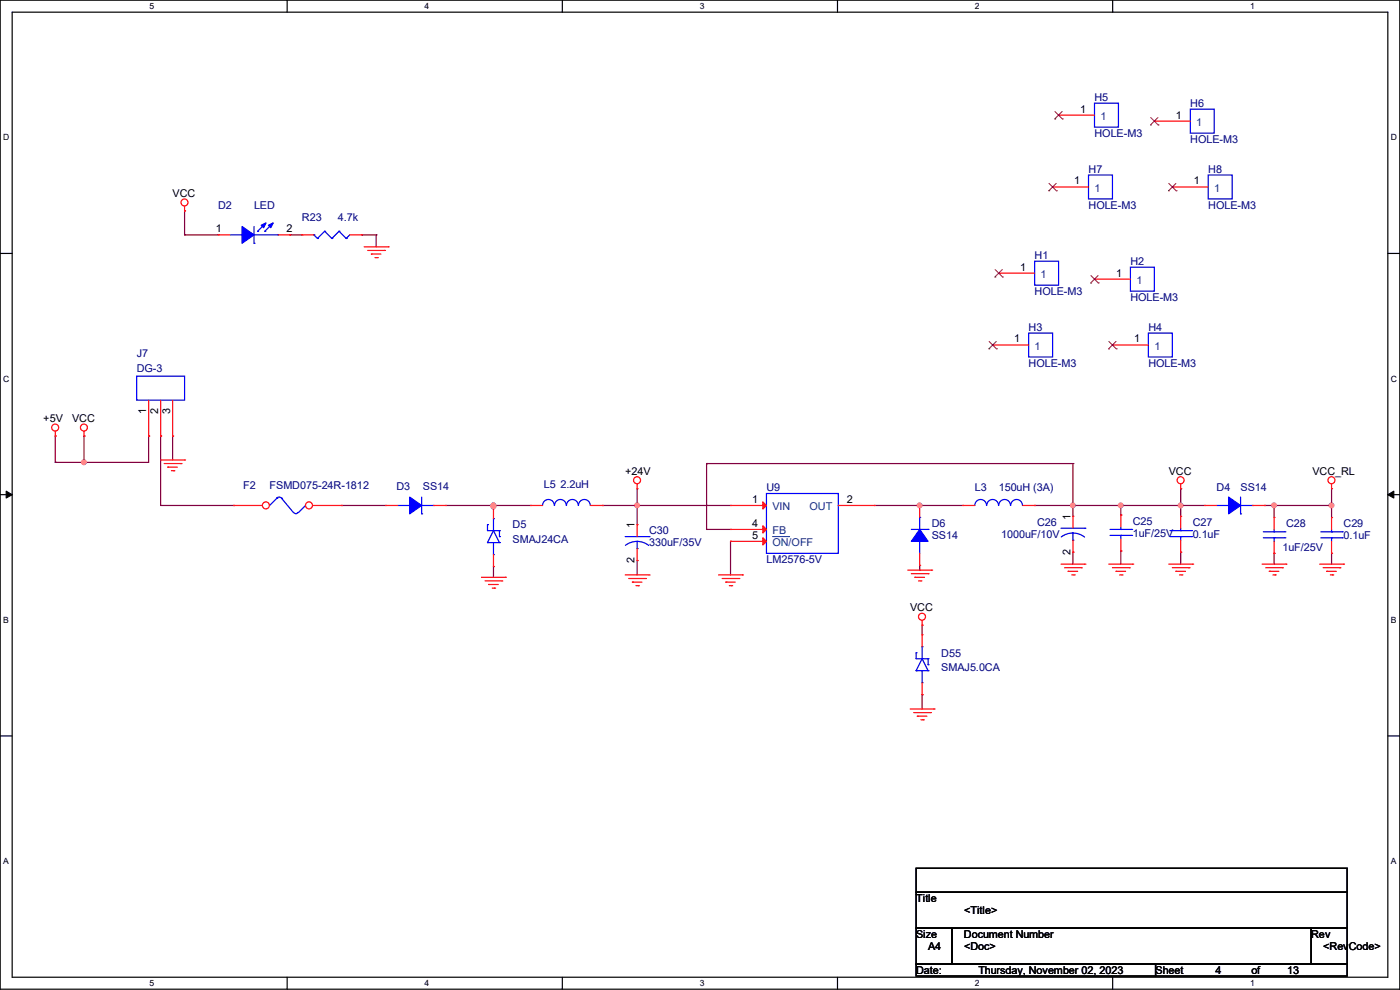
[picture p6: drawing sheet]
<svg xmlns="http://www.w3.org/2000/svg" width="297mm" height="210mm" viewBox="0 0 297 210" stroke-linecap="round" stroke-linejoin="round" font-family="sans-serif">
<path d="M0 0h297v209.8h-297zM2.6 2.6h291.8v204.7h-291.8z" fill="none" stroke="#000" stroke-width=".25"/>
<g fill="#fff">
<path d="M31.7 .3h1v2h-1z"/>
<path d="M31.7 207.6h1v1.9h-1z"/>
</g>
<path d="M60.9 0v2.6M60.9 207.3v2.5" fill="none" stroke="#000" stroke-width=".25"/>
<g fill="#fff">
<path d="M90.1 .3h1v2h-1z"/>
<path d="M90.1 207.6h1v1.9h-1z"/>
</g>
<path d="M119.3 0v2.6M119.3 207.3v2.5" fill="none" stroke="#000" stroke-width=".25"/>
<g fill="#fff">
<path d="M148.5 .3h.9v2h-.9z"/>
<path d="M148.5 207.6h.9v1.9h-.9z"/>
</g>
<path d="M177.7 0v2.6M177.7 207.3v2.5" fill="none" stroke="#000" stroke-width=".25"/>
<g fill="#fff">
<path d="M206.8 .3h1v2h-1z"/>
<path d="M206.8 207.6h1v1.9h-1z"/>
</g>
<path d="M236.1 0v2.6M236.1 207.3v2.5" fill="none" stroke="#000" stroke-width=".25"/>
<g fill="#fff">
<path d="M265.2 .3h1v2h-1z"/>
<path d="M265.2 207.6h1v1.9h-1z"/>
<path d="M.7 28.2h1.2v1.9h-1.2z"/>
<path d="M295.1 28.2h1.2v1.9h-1.2z"/>
<path d="M.7 79.3h1.2v2h-1.2z"/>
<path d="M295.1 79.3h1.2v2h-1.2z"/>
</g>
<path d="M0 53.8h2.6M294.4 53.8h2.6" fill="none" stroke="#000" stroke-width=".25"/>
<g fill="#fff">
<path d="M.7 130.5h1.2v2h-1.2z"/>
<path d="M295.1 130.5h1.1v2h-1.1z"/>
</g>
<path d="M0 104.9h2.6M294.4 104.9h2.6" fill="none" stroke="#000" stroke-width=".25"/>
<path d="M1.3 104.2l1.3 .7-1.3 .8zM294.4 104.9l1.3-.7v1.5z" fill="#000" stroke="#000" stroke-width=".21"/>
<g fill="#fff">
<path d="M.7 181.7h1.2v2h-1.2z"/>
<path d="M295.1 181.7h1.1v2h-1.1z"/>
</g>
<path d="M0 156.1h2.6M294.4 156.1h2.6M194.4 184.2h91.4v5.1h-91.4zM194.4 189.3h91.4v7.6h-91.4zM194.4 196.9h7.6v7.6h-7.6zM202 196.9h76.2v7.6h-76.2zM278.2 196.9h7.6v7.6h-7.6zM194.4 204.5h50.8v2.6h-50.8zM245.2 204.5h40.6v2.6h-40.6z" fill="none" stroke="#000" stroke-width=".25"/>
<g fill="none" stroke="#800040" stroke-width=".25">
<path d="M39.2 44.7h.1M39.2 49.8h.1M39.2 44.7v5.1M39.2 49.8h7.1M61.5 49.8h.1M61.5 49.8h2.6M76.8 49.8h.1M76.8 49.8h3M79.8 49.8h.1M79.8 49.8v2.6M11.7 92.5h.1M11.7 98.1h.1"/>
<path d="M11.7 92.5v5.6M17.8 98.1h.1M17.8 92.5h.1M17.8 92.5v5.6M31.5 92.5h.1M31.5 92.5v5.6h-19.8M34.1 92.5h.1M34.1 92.5v14.7h15.5M36.6 92.5h.1M36.6 92.5v5.1M149.9 98.3h.1M149.9 98.3v14"/>
<path d="M149.9 98.3h77.7M227.6 98.3h.1M227.6 98.3v11.2M49.6 107.2h.1M72.4 107.2h.1M72.4 107.2h9.4M94.5 107.2h18.1M104.7 107.5h.1M104.7 107.2h.1M104.7 107.2v.5M127.8 107.2h.1M127.8 107.2h27.2"/>
<path d="M135.2 118.9h.1M135.2 107.2h.1M135.2 103.7v7.6M135.2 118.9v3.1M149.9 112.3h.1M149.9 112.3h5.1M155 114.9h.1M155 114.9v7.1M185.5 107.2h18.8M195.1 107.2h.1M195.1 119.9v1M219.5 107.2h.1"/>
<path d="M219.5 107.2h36.1M227.6 117.1h.1M227.6 107.2h.1M227.6 117.1v2.6M237.8 116.9h.1M237.8 107.2h.1M237.8 109.3h.1M237.8 107.2v2.1M237.8 116.9v2.8M250.5 107.2h.1M250.5 117.1h.1M250.5 103.7h.1"/>
<path d="M250.5 103.7v5.8M250.5 117.1v2.6M268.3 107.2h.1M268.3 107.2h14.2M270.3 107.2h.1M270.3 117.4h.1M270.3 107.2v2.6M270.3 117.4v2.3M282.5 117.4h.1M282.5 107.2h.1M282.5 103.7v6.1M282.5 117.4v2.3"/>
<path d="M104.7 120.2h.1M104.7 120.2v2.3M195.1 120.9h.1M195.6 132.6h.1M195.6 132.6v2.1M195.6 147.4h.1M195.6 147.4v3"/>
</g>
<g fill="#f0f" stroke="#f0f" stroke-width=".25">
<circle cx="227.6" cy="107.2" r=".49"/>
<circle cx="195.1" cy="107.2" r=".49"/>
<circle cx="135.1" cy="107.2" r=".49"/>
<circle cx="250.5" cy="107.2" r=".49"/>
<circle cx="282.5" cy="107.2" r=".49"/>
<circle cx="104.7" cy="107.5" r=".49"/>
<circle cx="104.7" cy="107.2" r=".49"/>
<circle cx="237.8" cy="107.2" r=".49"/>
<circle cx="270.3" cy="107.2" r=".49"/>
<circle cx="17.8" cy="98.1" r=".49"/>
</g>
<g fill="none" stroke="#f00" stroke-width=".25">
<path d="M248.7 39.7h.1M248.7 39.7h7.6M39.2 44.7h.1M39.2 43.7v1M77.3 52.4h5M78 53.1h3.6M78.8 53.9h.1M78.8 53.9h2M79.5 54.7h.6M80.1 54.7h.1M81.6 53.1h.1M82.3 52.4h.1"/>
<path d="M211.9 58h.1M211.9 58h7.6M11.7 92.5h.1M11.7 91.5v1M17.8 92.5h.1M17.8 91.5v1M31.5 92.5h.1M31.5 84.9v7.6M34.1 92.5h.1M34.1 97.6h5.1M34.1 84.9v7.6M34.8 98.3h3.6"/>
<path d="M35.6 99.1h.1M35.6 99.1h2M36.4 99.9h.5M36.6 92.5h.1M36.6 84.9v7.6M36.9 99.9h.1M38.4 98.3h.1M39.2 97.6h.1M81.8 107.2h.1M81.8 107.2h2.6M92 107.2h2.5M94.5 107.2h.1"/>
<path d="M104.7 107.5h.1M104.7 107.5v2.5M104.7 117.6v2.6M135.2 103.7h.1M135.2 111.3h.1M135.2 118.9h.1M135.2 102.7v1M135.2 111.3v2.5M135.2 116.4v2.5M155 107.2h.1M155 112.3h.1M155 114.9h.1"/>
<path d="M155 107.2h7.6M155 112.3h7.6M155 114.9h7.6M177.8 107.2h7.7M185.5 107.2h.1M204.3 107.2h.1M204.3 107.2h2.5M217 107.2h2.5M219.5 107.2h.1M225.1 119.7h5.1M227.6 109.5h.1M227.6 117.1h.1"/>
<path d="M227.6 109.5v2.6M227.6 114.6v2.5M230.2 119.7h.1M235.2 119.7h5.1M237.8 109.3h.1M237.8 116.9h.1M237.8 109.3v2.5M237.8 114.3v2.6M240.3 119.7h.1M247.9 119.7h5.1M250.5 103.7h.1M250.5 102.7v1"/>
<path d="M253 119.7h.1M255.6 107.2h.1M255.6 107.2h2.5M265.7 107.2h2.6M267.8 119.7h5M268.3 107.2h.1M272.8 119.7h.1M280 119.7h5M282.5 103.7h.1M282.5 109.8h.1M282.5 117.4h.1M282.5 102.7v1"/>
<path d="M282.5 109.8v2.5M282.5 114.9v2.5M285 119.7h.1M102.2 122.5h5M102.9 123.2h3.6M103.7 124h.1M103.7 124h2M104.4 124.8h.5M104.7 120.2h.1M104.9 124.8h.1M106.5 123.2h.1M107.2 122.5h.1"/>
<path d="M132.6 122h5.1M133.4 122.7h3.5M134.2 123.5h.1M134.2 123.5h2M134.9 124.2h.5M135.4 124.2h.1M136.9 122.7h.1M137.7 122h.1M152.4 122h5.1M153.2 122.7h3.6M154 123.5h.1M154 123.5h2"/>
<path d="M154.7 124.2h.5M155.2 124.2h.1M156.8 122.7h.1M157.5 122h.1M192.6 120.9h5.1M193.3 121.7h3.6M194.1 122.5h.1M194.1 122.5h2M194.9 123.2h.5M195.4 123.2h.1M195.6 132.6h.1M195.6 134.7h.1"/>
<path d="M195.6 131.6v1M195.6 134.7v2.5M196.9 121.7h.1M197.7 120.9h.1M225.8 120.4h3.6M226.6 121.2h.1M226.6 121.2h2M227.4 122h.5M227.9 122h.1M229.4 120.4h.1M236 120.4h3.6M236.8 121.2h.1"/>
<path d="M236.8 121.2h2M237.5 122h.5M238 122h.1M239.6 120.4h.1M248.7 120.4h3.6M249.5 121.2h.1M249.5 121.2h2M250.2 122h.5M250.7 122h.1M252.3 120.4h.1M268.5 120.4h3.6M269.3 121.2h.1"/>
<path d="M269.3 121.2h2M270 122h.6M270.6 122h.1M272.1 120.4h.1M280.7 120.4h3.6M281.5 121.2h.1M281.5 121.2h2M282.2 122h.5M282.7 122h.1M284.3 120.4h.1M193.1 150.4h5.1M193.8 151.2h3.6"/>
<path d="M194.6 151.9h.1M194.6 151.9h2M195.4 152.7h.5M195.6 147.4h.1M195.6 144.8v2.6M195.9 152.7h.1M197.4 151.2h.1M198.2 150.4h.1"/>
<circle cx="39.1" cy="42.9" r=".74"/>
<circle cx="11.7" cy="90.7" r=".74"/>
<circle cx="17.8" cy="90.7" r=".74"/>
<circle cx="135.1" cy="101.9" r=".74"/>
<circle cx="250.5" cy="101.9" r=".74"/>
<circle cx="282.5" cy="101.9" r=".74"/>
<circle cx="195.6" cy="130.8" r=".74"/>
</g>
<g fill="none" stroke="#00f" stroke-width=".25">
<path d="M256.3 37.1h5.1v5.1h-5.1zM219.5 55.4h5.1v5.1h-5.1zM29 79.8h10.2v5.1h-10.2zM58.7 105.7a.74 .74 0 0 1 1 0M58.7 105.7h.1M58.7 105.7l-1.5 1.5M59.7 105.7h.1M59.7 105.7l2.6 3.1M63.2 108.7a.49 .49 0 0 1-.9 0M64.8 107.2h.1M64.8 107.2l-1.5 1.6M84.4 107.2h2.5"/>
<path d="M86.9 107.2h.1M89.5 109h.1M89.5 105.5v3.5M89.5 107.2h2.5M92 107.2h.1M103.4 111.3h.1M103.4 115.1h.1M103.4 111.3v1.3h2.6M103.4 115.1h2.6M104.7 117.6h.1M104.7 110h.1M104.7 112.6h.1"/>
<path d="M104.7 110v2.6M104.7 115.1v2.5M104.7 112.6l-1.3 2.5M104.7 112.6l1.3 2.5M106 113.8h.1M106 112.6h.1M106 115.1h.1M106 112.6v1.2M132.6 113.8h5.1M135.2 116.4h.1M135.2 114.9l1.5 .3 .9 .5M135.2 114.9l-1.1 .1-1.4 .7"/>
<path d="M135.2 114.9v1.5M137.7 113.8h.1M162.6 104.7h15.2v12.7h-15.2zM209.3 107.2a1.25 1.25 0 0 0-1.3-1.2 1.25 1.25 0 0 0-1.2 1.2M211.8 107.2a1.25 1.25 0 0 0-1.2-1.2 1.25 1.25 0 0 0-1.3 1.2M214.4 107.2a1.25 1.25 0 0 0-1.3-1.2 1.25 1.25 0 0 0-1.2 1.2M216.9 107.2a1.25 1.25 0 0 0-1.2-1.2 1.25 1.25 0 0 0-1.3 1.2M225.1 112.1h5.1M227.6 114.6h.1M227.6 113.1l1.6 .3 .9 .5M227.6 113.1l-1 .1-1.5 .7M227.6 113.1v1.5"/>
<path d="M230.2 112.1h.1M235.5 113.6h4.6M235.5 112.3h4.6M237.8 112.3h.1M237.8 113.6h.1M237.8 111.8v.5M237.8 113.6v.7M240.1 113.6h.1M240.1 112.3h.1M258.1 107.2h2.5M260.6 107.2h.1M263.2 109h.1"/>
<path d="M263.2 107.2h2.5M263.2 105.5v3.5M265.7 107.2h.1M280.2 114.1h4.6M280.2 112.8h4.6M282.5 112.8h.1M282.5 114.1h.1M282.5 112.3v.5M282.5 114.1v.8M284.8 114.1h.1M284.8 112.8h.1M194.4 138.5h.1"/>
<path d="M194.4 138.5v1.2h2.5M195.6 137.2h.1M195.6 139.7h.1M195.6 137.2v2.5M195.6 139.7l-1.2 2.6M195.6 139.7l1.3 2.6M196.9 139.7h.1M196.9 139.7v1.3M194.4 142.3h.1M194.4 142.3h2.5M195.6 144.8h.1M195.6 142.3v2.5"/>
<path d="M196.9 141h.1M196.9 142.3h.1"/>
</g>
<path d="M247.9 38.9l1.6 1.6M249.5 38.9l-1.6 1.6M211.1 58.8h.1M211.1 57.2l1.6 1.6M212.6 57.2l-1.5 1.6M212.7 58.8h.1M247.9 40.5h.1M249.5 40.5h.1" fill="none" stroke="#804000" stroke-width=".21"/>
<g fill="#00f" stroke="#00f" stroke-width=".25">
<path d="M86.9 105.5l2.6 1.7-2.6 1.8z" fill-rule="evenodd"/>
<path d="M260.6 105.5l2.6 1.7-2.6 1.8z" fill-rule="evenodd"/>
</g>
<g fill="#f00" stroke="#f00" stroke-width=".25">
<path d="M161.8 106.5l.8 .7-.8 .8z"/>
<path d="M161.8 111.5l.8 .8-.8 .8z"/>
<path d="M161.8 114.1l.8 .8-.8 .7z"/>
</g>
<path d="M163.9 113.8h3.4M167.3 113.8h.1" fill="none" stroke="#004080" stroke-width=".21"/>
<circle cx="56.4" cy="107.2" r=".74" fill="#fff" stroke="#f00" stroke-width=".25"/>
<path d="M49.6 107.2h.1M49.6 107.2h6.1" fill="none" stroke="#f00" stroke-width=".25"/>
<circle cx="65.6" cy="107.2" r=".74" fill="#fff" stroke="#f00" stroke-width=".25"/>
<g fill="none" stroke="#f00" stroke-width=".25">
<path d="M223.3 39.7h.1M223.3 39.7h7.6M224.6 24.4h.1M224.6 24.4h7.6M244.9 25.7h.1M244.9 25.7h7.6M46.3 49.8h.1M46.3 49.8h2.5M59 49.8h2.5M61.5 49.8h.1M64.1 49.8h.1M64.1 49.8h2.5"/>
<path d="M74.2 49.8h2.6M76.8 49.8h.1M232.2 59.2h.1M232.2 59.2h7.6M210.6 73.2h.1M210.6 73.2h7.6M236 73.2h.1M236 73.2h7.6M66.3 107.2h6.1M72.4 107.2h.1M112.6 107.2h.1M112.6 107.2h2.5"/>
<path d="M125.3 107.2h2.5M127.8 107.2h.1M195.1 119.9h.1M195.1 107.2h.1M195.1 107.2v2.6M195.1 117.4v2.5M250.5 109.5h.1M250.5 117.1h.1M250.5 109.5v2.6M250.5 114.6v2.5M270.3 109.8h.1M270.3 117.4h.1"/>
<path d="M270.3 109.8v2.5M270.3 114.9v2.5"/>
</g>
<g fill="none" stroke="#00f" stroke-width=".25">
<path d="M230.9 37.1h5.1v5.1h-5.1zM232.2 21.9h5.1v5.1h-5.1zM252.5 23.2h5.1v5h-5.1zM48.8 49.8h2.6M51.4 49.8h.1M53.9 51.6h.1M53.9 48v3.6M53.9 49.8h5.1M54.7 49.1h.1M56.2 49.1h.1M56.2 47.5l-1.5 1.6M57.7 47.5l-1.5 1.6"/>
<path d="M59 49.8h.1M66.6 49.8h.1M66.6 49.8l.8 .8M67.4 50.6h.1M68.9 49.1h.1M68.9 49.1l1.5 1.5M68.9 49.1l-1.5 1.5M70.4 50.6h.1M71.9 49.1h.1M71.9 49.1l1.5 1.5M71.9 49.1l-1.5 1.5M73.4 50.6h.1"/>
<path d="M74.2 49.8l-.8 .8M239.8 56.7h5.1v5.1h-5.1zM218.2 70.7h5.1v5h-5.1zM243.6 70.7h5.1v5h-5.1zM117.6 107.2a1.25 1.25 0 0 0-1.2-1.2 1.25 1.25 0 0 0-1.3 1.2M120.1 107.2a1.25 1.25 0 0 0-1.2-1.2 1.25 1.25 0 0 0-1.3 1.2M122.7 107.2a1.25 1.25 0 0 0-1.3-1.2 1.25 1.25 0 0 0-1.2 1.2M125.2 107.2a1.25 1.25 0 0 0-1.2-1.2 1.25 1.25 0 0 0-1.3 1.2M193.3 112.3h3.6M195.1 114.9h.1M195.1 109.8h.1M195.1 109.8v2.5"/>
<path d="M195.1 114.9v2.5M196.9 112.3h.1M248.2 113.8h4.6M248.2 112.6h4.6M250.5 112.6h.1M250.5 113.8h.1M250.5 112.1v.5M250.5 113.8v.8M252.8 113.8h.1M252.8 112.6h.1M268 114.1h4.6M268 112.8h4.6"/>
<path d="M270.3 112.8h.1M270.3 114.1h.1M270.3 112.3v.5M270.3 114.1v.8M272.6 114.1h.1M272.6 112.8h.1"/>
</g>
<g fill="none" stroke="#804000" stroke-width=".21">
<path d="M222.5 38.9l1.6 1.6M223.8 25.2h.1M223.8 23.7l1.6 1.5M224.1 38.9l-1.6 1.6M225.3 23.7l-1.5 1.5M225.4 25.2h.1M244.1 26.5h.1M244.1 24.9l1.6 1.6M245.7 24.9l-1.6 1.6M245.7 26.5h.1M222.5 40.5h.1M224.1 40.5h.1"/>
<path d="M231.4 58.5l1.6 1.5M233 58.5l-1.6 1.5M209.8 74h.1M209.8 72.4l1.6 1.6M211.4 72.4l-1.6 1.6M211.4 74h.1M231.4 60h.1M233 60h.1M235.2 74h.1M235.2 72.4l1.6 1.6M236.8 72.4l-1.6 1.6M236.8 74h.1"/>
</g>
<g fill="#00f" stroke="#00f" stroke-width=".25">
<path d="M51.4 48l2.5 1.8-2.5 1.8z" fill-rule="evenodd"/>
<path d="M56.9 47.8l1.1-.5-.6 1z" fill-rule="evenodd"/>
<path d="M55.4 47.8l1-.5-.5 1z" fill-rule="evenodd"/>
<path d="M195.1 112.3l1.8 2.6h-3.6z" fill-rule="evenodd"/>
</g>
<g fill="#f0f" stroke="#f0f" stroke-width=".25">
<circle cx="227.6" cy="107.2" r=".49"/>
<circle cx="195.1" cy="107.2" r=".49"/>
<circle cx="135.1" cy="107.2" r=".49"/>
<circle cx="250.5" cy="107.2" r=".49"/>
<circle cx="282.5" cy="107.2" r=".49"/>
<circle cx="104.7" cy="107.5" r=".49"/>
<circle cx="104.7" cy="107.2" r=".49"/>
<circle cx="237.8" cy="107.2" r=".49"/>
<circle cx="270.3" cy="107.2" r=".49"/>
<circle cx="17.8" cy="98.1" r=".49"/>
</g>
<g font-size="2.3">
<text x="229.2" y="23.9">1</text>
<text x="249.5" y="25.1">1</text>
<text x="36.6" y="41.7">VCC</text>
<text x="227.9" y="39.1">1</text>
<text x="253.3" y="39.1">1</text>
<text x="45.8" y="49.3">1</text>
<text x="60.7" y="49.3">2</text>
<text x="216.5" y="57.4">1</text>
<text x="236.8" y="58.7">1</text>
<text x="215.2" y="72.6">1</text>
<text x="240.6" y="72.6">1</text>
<text x="9.2" y="89.5">+5V</text>
<text x="15.3" y="89.5">VCC</text>
<text x="31" y="87.9" transform="rotate(-90 31 87.9)">1</text>
<text x="33.5" y="87.9" transform="rotate(-90 33.5 87.9)">2</text>
<text x="36.1" y="87.9" transform="rotate(-90 36.1 87.9)">3</text>
<text x="132.6" y="100.7">+24V</text>
<text x="247.9" y="100.7">VCC</text>
<text x="278.4" y="100.7">VCC_RL</text>
<text x="159.6" y="106.7">1</text>
<text x="179.6" y="106.7">2</text>
<text x="134.6" y="112.1" transform="rotate(-90 134.6 112.1)">1</text>
<text x="159.6" y="111.8">4</text>
<text x="227.1" y="110.3" transform="rotate(-90 227.1 110.3)">1</text>
<text x="134.6" y="119.4" transform="rotate(-90 134.6 119.4)">2</text>
<text x="159.6" y="114.3">5</text>
<text x="227.1" y="117.6" transform="rotate(-90 227.1 117.6)">2</text>
<text x="193.1" y="129.6">VCC</text>
<text x="194.4" y="191.3">Title</text>
<text x="204.5" y="193.9">&lt;Title&gt;</text>
<text x="194.4" y="199">Size</text>
<text x="196.9" y="201.5">A4</text>
<text x="204.5" y="199">Document Number</text>
<text x="204.5" y="201.5">&lt;Doc&gt;</text>
<text x="278.2" y="199">Rev</text>
<text x="280.7" y="201.5">&lt;RevCode&gt;</text>
<text x="194.4" y="206.6">Date:</text>
<text x="207.6" y="206.6">Thursday, November 02, 2023</text>
<text x="245.2" y="206.6">Sheet</text>
<text x="257.9" y="206.6">4</text>
<text x="265.5" y="206.6">of</text>
<text x="273.1" y="206.6">13</text>
</g>
<g font-size="2.3" fill="#000080">
<text x="232.2" y="21.4">H5</text>
<text x="252.5" y="22.7">H6</text>
<text x="232.2" y="29">HOLE-M3</text>
<text x="252.5" y="30.3">HOLE-M3</text>
<text x="230.9" y="36.7">H7</text>
<text x="256.3" y="36.7">H8</text>
<text x="46.3" y="44.3">D2</text>
<text x="53.9" y="44.3">LED</text>
<text x="64.1" y="46.8">R23</text>
<text x="71.7" y="46.8">4.7k</text>
<text x="230.9" y="44.3">HOLE-M3</text>
<text x="256.3" y="44.3">HOLE-M3</text>
<text x="219.5" y="54.9">H1</text>
<text x="239.8" y="56.2">H2</text>
<text x="219.5" y="62.6">HOLE-M3</text>
<text x="239.8" y="63.8">HOLE-M3</text>
<text x="218.2" y="70.2">H3</text>
<text x="243.6" y="70.2">H4</text>
<text x="29" y="75.8">J7</text>
<text x="218.2" y="77.8">HOLE-M3</text>
<text x="243.6" y="77.8">HOLE-M3</text>
<text x="29" y="78.8">DG-3</text>
<text x="51.6" y="103.7">F2</text>
<text x="57.2" y="103.7">FSMD075-24R-1812</text>
<text x="84.1" y="104">D3</text>
<text x="89.7" y="104">SS14</text>
<text x="115.4" y="103.5">L5 2.2uH</text>
<text x="162.6" y="104.2">U9</text>
<text x="206.8" y="104.2">L3</text>
<text x="211.9" y="104.2">150uH (3A)</text>
<text x="258.1" y="104.2">D4</text>
<text x="263.2" y="104.2">SS14</text>
<text x="108.8" y="112.1">D5</text>
<text x="137.7" y="113.4">C30</text>
<text x="197.7" y="111.8">D6</text>
<text x="220" y="111.6">C26</text>
<text x="240.3" y="111.3">C25</text>
<text x="240.3" y="113.9">1uF/25V</text>
<text x="253" y="111.6">C27</text>
<text x="272.8" y="111.8">C28</text>
<text x="285" y="111.8">C29</text>
<text x="108.8" y="115.1">SMAJ24CA</text>
<text x="137.7" y="115.9">330uF/35V</text>
<text x="162.6" y="119.5">LM2576-5V</text>
<text x="197.7" y="114.4">SS14</text>
<text x="212.4" y="114.1">1000uF/10V</text>
<text x="253" y="114.1">0.1uF</text>
<text x="272.1" y="116.9">1uF/25V</text>
<text x="285" y="114.4">0.1uF</text>
<text x="199.7" y="139.3">D55</text>
<text x="199.7" y="142.3">SMAJ5.0CA</text>
</g>
<g font-size="2.3" fill="#004080">
<text x="233.5" y="25.5">1</text>
<text x="253.8" y="26.8">1</text>
<text x="232.2" y="40.7">1</text>
<text x="257.6" y="40.7">1</text>
<text x="220.8" y="59">1</text>
<text x="241.1" y="60.3">1</text>
<text x="219.5" y="74.3">1</text>
<text x="244.9" y="74.3">1</text>
<text x="163.9" y="108.3">VIN</text>
<text x="163.9" y="113.4">FB</text>
<text x="171.7" y="108.3">OUT</text>
<text x="163.9" y="115.9">ON/OFF</text>
</g>
<g font-size="1.8">
<text x="31.7" y="1.9">5</text>
<text x="90.1" y="1.9">4</text>
<text x="148.5" y="1.9">3</text>
<text x="206.8" y="1.9">2</text>
<text x="265.2" y="1.9">1</text>
<text x=".7" y="29.8">D</text>
<text x="295.1" y="29.8">D</text>
<text x=".7" y="80.9">C</text>
<text x="295.1" y="80.9">C</text>
<text x=".7" y="132.1">B</text>
<text x="295.1" y="132.1">B</text>
<text x=".7" y="183.3">A</text>
<text x="295.1" y="183.3">A</text>
<text x="31.7" y="209.2">5</text>
<text x="90.1" y="209.2">4</text>
<text x="148.5" y="209.2">3</text>
<text x="206.8" y="209.2">2</text>
<text x="265.2" y="209.2">1</text>
</g>
</svg>
